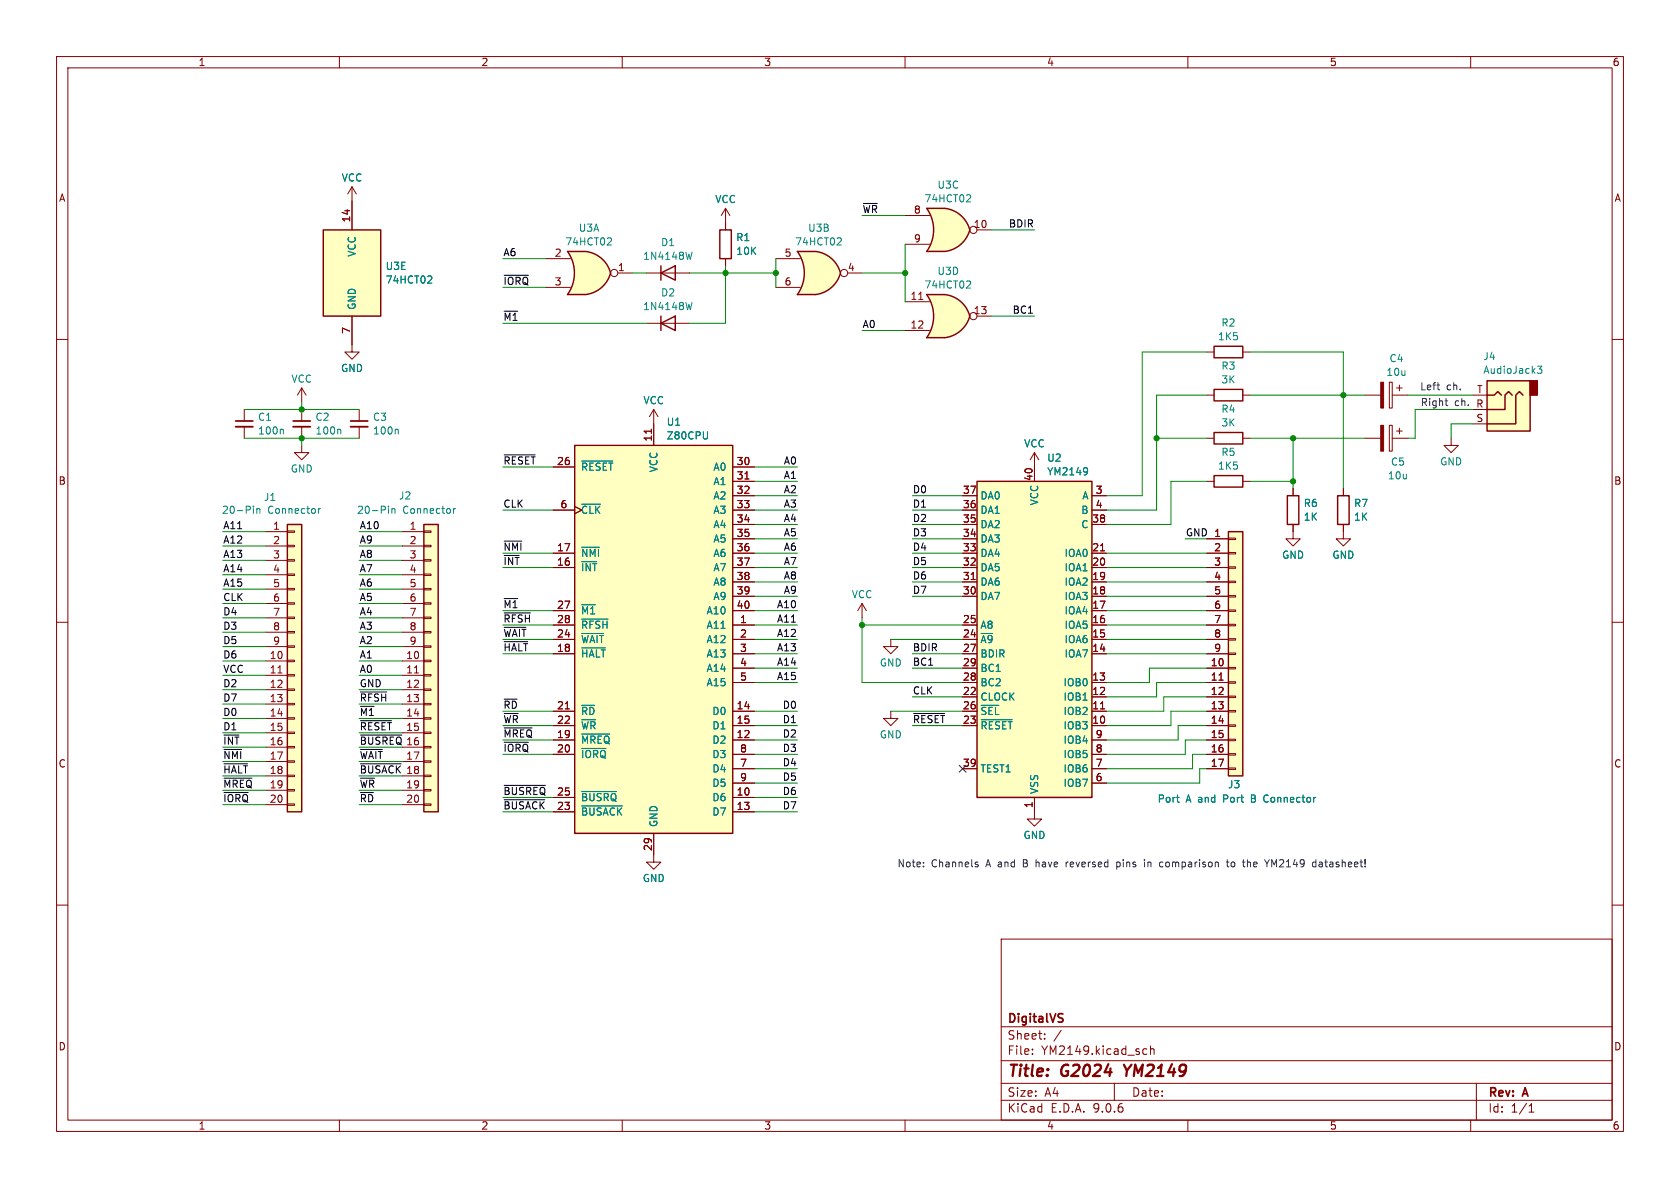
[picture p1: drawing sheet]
<svg xmlns="http://www.w3.org/2000/svg" width="297mm" height="210mm" viewBox="0 0 297 210" stroke-linecap="round" stroke-linejoin="round" font-family="sans-serif">
<g fill="none" stroke="#840000" stroke-width=".18">
<path d="M10 10h277v190h-277zM12 12h273v186h-273zM60 10v2M110 10v2M160 10v2M210 10v2M260 10v2M10 60h2M285 60h2M10 110h2M285 110h2M10 160h2"/>
<path d="M177 166h108v32h-108zM285 160h2M60 198v2M110 198v2M160 198v2M177 194.5h108M177 191.5h108M177 187.5h108M177 181.5h108M182.5 186.3v.1M182.5 185.5v.1M184.7 183.6v.1"/>
<path d="M184.7 182.8v.1M187.6 182.1l-1.3 2M197 191.5v3M202.3 185.4l.4 .1M202.7 186.3l-.4 .1M203.4 185.5l.2-.1 .4 .1v.9M203.4 184.9v1.5M210 198v2M260 198v2M261 191.5v6.5M270.3 196.6h.9M270.3 195.5l.4-.4v1.5"/>
</g>
<path d="M198.7 188.2l.5 1.1" fill="none" stroke="#840000" stroke-width=".4"/>
<path d="M187.7 179.2l.2 .1M187.8 180l.1 .3-.1 .3" fill="none" stroke="#840000" stroke-width=".3"/>
<path d="M262.9 67.3h7.6v8.9h-7.6z" fill="#ffffc2"/>
<path d="M270.5 67.3h1.3v2.6h-1.3z" fill="#840000" stroke="#840000" stroke-width=".25"/>
<path d="M116.8 57.2l2.6-1.3v2.5zM116.8 55.9v2.5M262.9 67.3h7.6v8.9h-7.6zM262.9 69.9h1.3l.6-.7 .6 .7M267.3 69.9l-.6-.7-.6 .7v2.5h-3.2M269.2 69.9l-.6-.7-.6 .7v5h-5.1" fill="none" stroke="#840000" stroke-width=".25"/>
<path d="M114.3 57.2h7.6M260.3 74.9h2.6M260.3 72.4h2.6M260.3 69.9h2.6" fill="none" stroke="#840000" stroke-width=".18"/>
<path d="M122.3 53.5l-.3 1.2M271.8 64.7h.8l-.4 .5 .3 .1v.6l-.2 .1-.5-.1" fill="none" stroke="#008484" stroke-width=".18"/>
<path d="M172.7 85.1h20.3v55.9h-20.3z" fill="#ffffc2"/>
<path d="M116.8 48.3l2.6-1.3v2.5zM116.8 47v2.5M214.6 76.5h5.1v2h-5.1zM214.6 68.8h5.1v2.1h-5.1zM214.6 61.2h5.1v2h-5.1zM172.7 85.1h20.3v55.9h-20.3zM214.6 84.1h5.1v2h-5.1zM227.6 87.6h2v5.1h-2z" fill="none" stroke="#840000" stroke-width=".25"/>
<g fill="none" stroke="#840000" stroke-width=".18">
<path d="M114.3 48.3h7.6M213.4 77.5h1.2M213.4 69.9h1.2M213.4 62.2h1.2M219.7 77.5h1.3M219.7 69.9h1.3M219.7 62.2h1.3M241.3 77.5h2.8M241.3 69.9h2.8M245.6 75.2h.5v4.6h-.5zM245.6 67.6h.5v4.5h-.5zM246.1 77.5h2.8"/>
<path d="M246.1 69.9h2.8M246.9 76.2h1M246.9 68.6h1M247.4 68.1v1M247.4 75.7v1M170.2 87.6h2.5M170.2 90.2h2.5M170.2 92.7h2.5M170.2 95.3h2.5M170.2 97.8h2.5M182.9 80v5.1M182.9 80l-.8 1.3"/>
<path d="M182.9 80l.7 1.3M193 87.6h2.6M193 90.2h2.6M193 92.7h2.6M193 97.8h2.6M194.6 97.4h.7M213.4 85.1h1.2M219.7 85.1h1.3M228.6 92.7v2.6h1.3l-1.3 1.2-1.3-1.2h1.3M228.6 86.4v1.2M237.5 94v1.3h1.3l-1.3 1.2-1.3-1.2h1.3M170.2 100.3h2.5"/>
<path d="M170.2 102.9h2.5M170.2 105.4h2.5M170.2 110.5h2.5M170.2 113h2.5M170.2 115.6h2.5M170.2 118.1h2.5M171.7 102.5h.7M193 100.3h2.6M193 102.9h2.6M193 105.4h2.6M193 110.5h2.6M193 113h2.6"/>
<path d="M193 115.6h2.6M193 108h2.6M170.2 120.7h2.5M170.2 123.2h2.5M170.2 125.7h2.5M170.2 128.3h2.5M170.2 135.9h2.5M193 120.7h2.6M193 123.2h2.6M193 125.7h2.6M193 128.3h2.6M193 135.9h2.6"/>
<path d="M193 130.8h2.6M193 133.4h2.6M193 138.4h2.6M194.6 125.3h.7M182.9 141v2.5"/>
</g>
<path d="M122.3 44.6l-.3 1.2M192.1 82.7l.1 .1a1.07 1.07 0 0 1-.1 1M192.3 83.2l-.2 .2M173.5 124.7h3.1M173.5 127.2h5.4" fill="none" stroke="#008484" stroke-width=".18"/>
<g fill="#840000" stroke="#840000" stroke-width=".18">
<path d="M244.1 75.2h.5v4.6h-.5z"/>
<path d="M244.1 67.6h.5v4.5h-.5z"/>
</g>
<path d="M100.3 44.5h3.2M100.3 52.1h3.2" fill="none" stroke="#ffffc2" stroke-width=".18"/>
<g fill="#ffffc2" stroke="#ffffc2" stroke-width=".18">
<path d="M102.9 46.9l5 1.4a5.2 5.2 0 0 1-4.4 3.8z"/>
<path d="M103.5 44.5a5.1 5.1 0 0 1 4.4 3.8l-4.9 1.3z"/>
</g>
<path d="M100.3 44.5h3.2v7.6h-3.2a6.7 6.7 0 0 0 0-7.6z" fill="#ffffc2"/>
<path d="M103.5 52.1h-3.2a6.6 6.6 0 0 0 0-7.6h3.2a5.1 5.1 0 0 1 4.4 3.8 5.2 5.2 0 0 1-4.4 3.8M127.3 40.6h2v5.1h-2z" fill="none" stroke="#840000" stroke-width=".25"/>
<g fill="none" stroke="#840000" stroke-width=".18">
<path d="M128.3 39.4v1.2M96.5 45.7h4.3M96.5 50.8h4.3M109.2 48.3h2.6M128.3 45.7v1.3M182.9 143.5v1.3h1.2l-1.2 1.3-1.3-1.3h1.3"/>
<circle cx="108.6" cy="48.3" r=".63"/>
</g>
<path d="M107.9 42l.2 .3-.1 .3-.7 .7h.8" fill="none" stroke="#008484" stroke-width=".18"/>
<path d="M141 44.5h3.1M141 52.1h3.1" fill="none" stroke="#ffffc2" stroke-width=".18"/>
<g fill="#ffffc2" stroke="#ffffc2" stroke-width=".18">
<path d="M143.6 46.9l5 1.4a5.2 5.2 0 0 1-4.4 3.8z"/>
<path d="M144.2 44.5a5.1 5.1 0 0 1 4.4 3.8l-5 1.3z"/>
</g>
<path d="M141 44.5h3.1v7.6h-3.1a6.7 6.7 0 0 0 0-7.6z" fill="#ffffc2"/>
<path d="M144.1 44.5h-3.1a6.6 6.6 0 0 1 0 7.6h3.1M144.2 44.5a5.2 5.2 0 0 1 4.4 3.8 5.2 5.2 0 0 1-4.4 3.8" fill="none" stroke="#840000" stroke-width=".25"/>
<g fill="none" stroke="#840000" stroke-width=".18">
<path d="M128.3 36.8l-.8 1.3M128.3 36.8l.7 1.3M128.3 36.8v2.6M137.2 45.7h4.3M137.2 50.8h4.3M149.9 48.3h2.5M256.5 77.5v1.2h1.3l-1.3 1.3-1.2-1.3h1.2"/>
<circle cx="149.2" cy="48.3" r=".63"/>
</g>
<path d="M148.5 42l.2 .3v.3l-.7 .7h.7" fill="none" stroke="#008484" stroke-width=".18"/>
<path d="M163.8 52.1h3.2M163.8 59.7h3.2" fill="none" stroke="#ffffc2" stroke-width=".18"/>
<g fill="#ffffc2" stroke="#ffffc2" stroke-width=".18">
<path d="M166.4 54.5l5 1.4a5.2 5.2 0 0 1-4.4 3.8z"/>
<path d="M167 52.1a5.1 5.1 0 0 1 4.4 3.8l-4.9 1.3z"/>
</g>
<path d="M163.8 52.1h3.2v7.6h-3.2a6.7 6.7 0 0 0 0-7.6z" fill="#ffffc2"/>
<path d="M163.8 52.1h3.2a5.1 5.1 0 0 1 4.4 3.8 5.2 5.2 0 0 1-4.4 3.8h-3.2a6.6 6.6 0 0 0 0-7.6z" fill="none" stroke="#840000" stroke-width=".25"/>
<g fill="none" stroke="#840000" stroke-width=".18">
<path d="M160 53.3h4.3M160 58.4h4.3M162.4 52.9h.7M172.7 55.9h2.6"/>
<circle cx="172.1" cy="55.9" r=".63"/>
</g>
<path d="M171.4 49.7l.2 .2-.1 .3-.7 .7h.8" fill="none" stroke="#008484" stroke-width=".18"/>
<path d="M163.8 36.8h3.2M163.8 44.5h3.2" fill="none" stroke="#ffffc2" stroke-width=".18"/>
<g fill="#ffffc2" stroke="#ffffc2" stroke-width=".18">
<path d="M166.4 39.3l5 1.3a5.2 5.2 0 0 1-4.4 3.9z"/>
<path d="M167 36.8a5.1 5.1 0 0 1 4.4 3.8l-4.9 1.3z"/>
</g>
<path d="M163.8 36.8h3.2v7.7h-3.2a6.7 6.7 0 0 0 0-7.7z" fill="#ffffc2"/>
<path d="M163.8 36.8h3.2a5.1 5.1 0 0 1 4.4 3.8 5.2 5.2 0 0 1-4.4 3.9h-3.2a6.6 6.6 0 0 0 0-7.7z" fill="none" stroke="#840000" stroke-width=".25"/>
<g fill="none" stroke="#840000" stroke-width=".18">
<path d="M160 38.1h4.3M160 43.2h4.3M172.7 40.6h2.6"/>
<circle cx="172.1" cy="40.6" r=".63"/>
</g>
<path d="M171.4 34.4l.2 .3-.1 .3-.7 .7h.8" fill="none" stroke="#008484" stroke-width=".18"/>
<path d="M217.2 94h2.5v43.2h-2.5z" fill="#ffffc2"/>
<path d="M217.2 94h2.5v43.2h-2.5zM236.5 87.6h2v5.1h-2z" fill="none" stroke="#840000" stroke-width=".25"/>
<g fill="none" stroke="#840000" stroke-width=".18">
<path d="M62.2 33l-.7 1.3M62.2 33l.8 1.3M62.2 33v2.6M43.2 72.4v2M43.2 75.4v2.1M53.3 78.7v1.3h1.3l-1.3 1.3-1.2-1.3h1.2M53.3 68.6l-.7 1.3M53.3 68.6l.8 1.3M53.3 68.6v2.5M53.3 72.4v2M53.3 75.4v2.1M63.5 72.4v2"/>
<path d="M63.5 75.4v2.1M115.6 72.4l-.8 1.3M115.6 72.4l.7 1.3M115.6 72.4v2.5M213.4 95.3h3.8M213.4 97.8h3.8M217.2 95.1h1.2v.3h-1.2zM217.2 97.7h1.2v.2h-1.2zM237.5 86.4v1.2M237.5 92.7v1.3M213.4 100.3h3.8M213.4 102.9h3.8"/>
<path d="M213.4 105.4h3.8M213.4 108h3.8M213.4 110.5h3.8M213.4 113h3.8M213.4 115.6h3.8M213.4 118.1h3.8M217.2 100.2h1.2v.3h-1.2zM217.2 102.7h1.2v.3h-1.2zM217.2 105.3h1.2v.2h-1.2zM217.2 107.8h1.2v.3h-1.2zM217.2 110.4h1.2v.2h-1.2zM217.2 112.9h1.2v.3h-1.2z"/>
<path d="M217.2 115.4h1.2v.3h-1.2zM217.2 118h1.2v.2h-1.2zM213.4 120.7h3.8M213.4 123.2h3.8M213.4 125.7h3.8M213.4 128.3h3.8M213.4 130.8h3.8M213.4 133.4h3.8M213.4 135.9h3.8M215.5 120.2h.7M217.2 120.5h1.2v.3h-1.2zM217.2 123.1h1.2v.2h-1.2z"/>
<path d="M217.2 125.6h1.2v.3h-1.2zM217.2 128.1h1.2v.3h-1.2zM217.2 130.7h1.2v.2h-1.2zM217.2 133.2h1.2v.3h-1.2zM217.2 135.8h1.2v.2h-1.2z"/>
</g>
<path d="M49.9 75.9l.2 .2v.6M60.1 75.9l.2 .2v.6M70.2 75.9l.2 .2v.6M208 141h.5M208.4 141.8h.1M223.7 140.6l-.3 .5 .3 .6" fill="none" stroke="#008484" stroke-width=".18"/>
<path d="M41.7 74.4h3M51.8 74.4h3.1M62 74.4h3" fill="none" stroke="#840000" stroke-width=".3"/>
<path d="M41.7 75.4h3M51.8 75.4h3.1M62 75.4h3" fill="none" stroke="#840000" stroke-width=".33"/>
<path d="M57.1 40.6h10.2v15.3h-10.2z" fill="#ffffc2"/>
<path d="M57.1 40.6h10.2v15.3h-10.2z" fill="none" stroke="#840000" stroke-width=".25"/>
<path d="M62.2 35.6v5M62.2 55.9v6.3h1.3l-1.3 1.3-1.2-1.3h1.2M152.4 106.7l-.8 1.3M152.4 106.7l.8 1.3M152.4 106.7v2.5M157.5 113v1.3h1.2l-1.2 1.3-1.3-1.3h1.3" fill="none" stroke="#840000" stroke-width=".18"/>
<path d="M76.1 48.8l.2 .2v.3l-.7 .8h.7" fill="none" stroke="#008484" stroke-width=".18"/>
<path d="M74.9 92.7h2.6v50.8h-2.6z" fill="#ffffc2"/>
<path d="M74.9 92.7h2.6v50.8h-2.6z" fill="none" stroke="#840000" stroke-width=".25"/>
<g fill="none" stroke="#840000" stroke-width=".18">
<path d="M71.1 94h3.8M71.1 96.5h3.8M71.1 99.1h3.8M74.9 93.9h1.3v.2h-1.3zM74.9 96.4h1.3v.2h-1.3zM74.9 98.9h1.3v.3h-1.3zM71.1 101.6h3.8M71.1 104.1h3.8M71.1 106.7h3.8M71.1 109.2h3.8M71.1 111.8h3.8M71.1 114.3h3.8"/>
<path d="M71.1 116.8h3.8M71.1 119.4h3.8M73.3 119h.7M74.9 101.5h1.3v.2h-1.3zM74.9 104h1.3v.3h-1.3zM74.9 106.6h1.3v.2h-1.3zM74.9 109.1h1.3v.2h-1.3zM74.9 111.6h1.3v.3h-1.3zM74.9 114.2h1.3v.2h-1.3zM74.9 116.7h1.3v.3h-1.3zM74.9 119.3h1.3v.2h-1.3zM71.1 121.9h3.8"/>
<path d="M71.1 124.5h3.8M71.1 127h3.8M71.1 129.5h3.8M71.1 132.1h3.8M71.1 134.6h3.8M71.1 137.2h3.8M71.1 139.7h3.8M74.9 121.8h1.3v.2h-1.3zM74.9 124.3h1.3v.3h-1.3zM74.9 126.9h1.3v.2h-1.3zM74.9 129.4h1.3v.3h-1.3zM74.9 132h1.3v.2h-1.3z"/>
<path d="M74.9 134.5h1.3v.2h-1.3zM74.9 137h1.3v.3h-1.3zM74.9 139.6h1.3v.2h-1.3zM71.1 142.2h3.8M74.9 142.1h1.3v.3h-1.3z"/>
</g>
<path d="M68.7 89.5v.1M68.7 89.9v.8M69.3 89.9v.8M69.3 90l.2-.1 .3 .1v.7M80.2 89.9v.8M80.5 89.9l-.3 .2" fill="none" stroke="#008484" stroke-width=".18"/>
<path d="M50.8 92.7h2.5v50.8h-2.5z" fill="#ffffc2"/>
<path d="M50.8 92.7h2.5v50.8h-2.5z" fill="none" stroke="#840000" stroke-width=".25"/>
<g fill="none" stroke="#840000" stroke-width=".18">
<path d="M47 94h3.8M47 96.5h3.8M47 99.1h3.8M50.8 93.9h1.3v.2h-1.3zM50.8 96.4h1.3v.2h-1.3zM50.8 98.9h1.3v.3h-1.3zM47 101.6h3.8M47 104.1h3.8M47 106.7h3.8M47 109.2h3.8M47 111.8h3.8M47 114.3h3.8"/>
<path d="M47 116.8h3.8M47 119.4h3.8M49.1 119h.8M50.8 101.5h1.3v.2h-1.3zM50.8 104h1.3v.3h-1.3zM50.8 106.6h1.3v.2h-1.3zM50.8 109.1h1.3v.2h-1.3zM50.8 111.6h1.3v.3h-1.3zM50.8 114.2h1.3v.2h-1.3zM50.8 116.7h1.3v.3h-1.3zM50.8 119.3h1.3v.2h-1.3zM47 121.9h3.8"/>
<path d="M47 124.5h3.8M47 127h3.8M47 129.5h3.8M47 132.1h3.8M47 134.6h3.8M47 137.2h3.8M47 139.7h3.8M50.8 121.8h1.3v.2h-1.3zM50.8 124.3h1.3v.3h-1.3zM50.8 126.9h1.3v.2h-1.3zM50.8 129.4h1.3v.3h-1.3zM50.8 132h1.3v.2h-1.3z"/>
<path d="M50.8 134.5h1.3v.2h-1.3zM50.8 137h1.3v.3h-1.3zM50.8 139.6h1.3v.2h-1.3zM47 142.2h3.8M50.8 142.1h1.3v.3h-1.3z"/>
</g>
<path d="M44.8 89.5v.1M44.8 89.9v.8M45.4 89.9v.8M45.4 90l.2-.1 .3 .1v.7M56.3 89.9v.8M56.7 89.9l-.4 .2" fill="none" stroke="#008484" stroke-width=".18"/>
<path d="M101.6 78.7h27.9v68.6h-27.9z" fill="#ffffc2"/>
<path d="M101.6 78.7h27.9v68.6h-27.9z" fill="none" stroke="#840000" stroke-width=".25"/>
<g fill="none" stroke="#840000" stroke-width=".18">
<path d="M62.2 35.6v5M128.3 39.4v1.2M62.2 55.9v5.1M128.3 45.7v1.3M115.2 75.9v.7M115.6 74.9v3.8M97.8 82.6h3.8M97.8 90.2h3.8M97.8 97.8h3.8M101.6 89.5l1.3 .7-1.3 .6M129.5 82.6h3.8M129.5 90.2h3.8"/>
<path d="M129.5 97.8h3.8M129.5 85.1h3.8M129.5 87.6h3.8M129.5 92.7h3.8M129.5 95.3h3.8M131.7 84.7h.7M170.2 90.2h2.5M170.2 97.8h2.5M170.2 87.6h2.5M170.2 92.7h2.5M170.2 95.3h2.5M182.9 82.6v2.5"/>
<path d="M193 90.2h2.6M193 97.8h2.6M193 87.6h2.6M193 92.7h2.6M194.6 97.4h.7M213.4 97.8h3.8M213.4 95.3h3.8M228.6 86.4v1.2M228.6 92.7v1.3M237.5 86.4v1.2M237.5 92.7v1.3M97.8 100.3h3.8"/>
<path d="M97.8 108h3.8M97.8 110.5h3.8M97.8 113h3.8M97.8 115.6h3.8M129.5 100.3h3.8M129.5 108h3.8M129.5 110.5h3.8M129.5 113h3.8M129.5 115.6h3.8M129.5 102.9h3.8M129.5 105.4h3.8M129.5 118.1h3.8"/>
<path d="M170.2 100.3h2.5M170.2 110.5h2.5M170.2 113h2.5M170.2 115.6h2.5M170.2 102.9h2.5M170.2 105.4h2.5M170.2 118.1h2.5M171.7 102.5h.7M193 100.3h2.6M193 108h2.6M193 110.5h2.6M193 113h2.6"/>
<path d="M193 115.6h2.6M193 102.9h2.6M193 105.4h2.6M213.4 100.3h3.8M213.4 108h3.8M213.4 110.5h3.8M213.4 113h3.8M213.4 115.6h3.8M213.4 102.9h3.8M213.4 105.4h3.8M213.4 118.1h3.8M97.8 125.7h3.8"/>
<path d="M97.8 128.3h3.8M97.8 130.8h3.8M97.8 133.4h3.8M99.9 125.3h.8M129.5 125.7h3.8M129.5 128.3h3.8M129.5 130.8h3.8M129.5 133.4h3.8M129.5 120.7h3.8M129.5 135.9h3.8M129.5 138.4h3.8M157.5 125.7v1.3h1.2l-1.2 1.3-1.3-1.3h1.3"/>
<path d="M170.2 125.7h2.5M170.2 128.3h2.5M170.2 120.7h2.5M170.2 135.9h2.5M170.2 123.2h2.5M193 125.7h2.6M193 128.3h2.6M193 130.8h2.6M193 133.4h2.6M193 120.7h2.6M193 135.9h2.6M193 138.4h2.6"/>
<path d="M193 123.2h2.6M194.6 125.3h.7M213.4 125.7h3.8M213.4 128.3h3.8M213.4 130.8h3.8M213.4 133.4h3.8M213.4 120.7h3.8M213.4 135.9h3.8M213.4 123.2h3.8M215.5 120.2h.7M97.8 141h3.8M97.8 143.5h3.8"/>
<path d="M115.6 147.3v5.1h1.2l-1.2 1.3-1.3-1.3h1.3M129.5 141h3.8M129.5 143.5h3.8M182.9 141v2.5"/>
</g>
<g fill="none" stroke="#008484" stroke-width=".18">
<path d="M76.1 48.8l.2 .2v.3l-.7 .8h.7M125.1 76.3l-.1 1.2M102.8 81.5h5.5M102.8 89.1h3.4M102.8 96.7h3.2M192.1 82.7l.1 .1a1.07 1.07 0 0 1-.1 1M192.3 83.2l-.2 .2M102.8 106.9h2.5M102.8 109.4h4.7M102.8 112h3.9M102.8 114.5h4.2M102.8 124.7h2.3"/>
<path d="M102.8 129.8h5M102.8 132.3h4.3M102.8 139.9h6.2M173.5 124.7h3.1M173.5 127.2h5.4M102.8 142.5h7.2M208 141h.5M208.4 141.8h.1M223.7 140.6l-.3 .5 .3 .6"/>
</g>
<g fill="none" stroke="#000" stroke-width=".18">
<path d="M89.1 48.7h4.3M89.1 80.4h5.5M89.1 95.7h3.2M89.1 113.4h4.2M89.1 110.9h3.9M89.1 108.4h4.7M39.6 135h4.2M39.6 132.5h3.1M39.6 137.6h4.9M63.7 135h7.2M63.7 132.5h3.9M63.7 127.4h5.5"/>
<path d="M63.7 122.3h4.7M63.7 129.9h7.3M89.1 138.8h7.3M89.1 128.7h5M89.1 131.2h4.3M161.5 126.1h5.5M39.6 140.1h4.3M89.1 141.4h7.2"/>
</g>
<g fill="none" stroke="#008400" stroke-width=".18">
<path d="M152.4 38.1h7.6M88.9 57.2h25.4M88.9 50.8h7.6M88.9 45.7h7.6M111.8 48.3h2.5M121.9 48.3h15.3M128.3 47v10.2h-6.4M137.2 45.7v5.1M152.4 48.3h7.6M152.4 58.4h7.6M160 43.2v10.1M175.3 55.9h7.6"/>
<path d="M175.3 40.6h7.6M43.2 77.5h20.3M43.2 72.4h20.3M53.3 71.1v1.3M53.3 77.5v1.2M204.5 77.5h8.9M213.4 62.2h-11.5v25.4h-6.3M213.4 69.9h-8.9v20.3h-8.9M221 77.5h20.3M221 69.9h20.3M221 62.2h16.5v24.2M228.6 77.5v8.9"/>
<path d="M248.9 69.9h11.4M260.3 72.4h-10.1v5.1h-1.3M260.3 74.9h-3.8v2.6M39.4 94h7.6M39.4 96.5h7.6M39.4 99.1h7.6M63.5 94h7.6M63.5 96.5h7.6M63.5 99.1h7.6M88.9 90.2h8.9M88.9 82.6h8.9M88.9 97.8h8.9"/>
<path d="M133.3 85.1h7.7M133.3 95.3h7.7M133.3 90.2h7.7M133.3 87.6h7.7M133.3 82.6h7.7M133.3 92.7h7.7M133.3 97.8h7.7M161.3 95.3h8.9M161.3 90.2h8.9M161.3 87.6h8.9M161.3 92.7h8.9M161.3 97.8h8.9"/>
<path d="M195.6 97.8h17.8M209.5 95.3h3.9M213.4 85.1h-6.4v7.6h-11.4M221 85.1h7.6M39.4 111.8h7.6M39.4 109.2h7.6M39.4 101.6h7.6M39.4 106.7h7.6M39.4 104.1h7.6M39.4 116.8h7.6M39.4 119.4h7.6M39.4 114.3h7.6"/>
<path d="M63.5 111.8h7.6M63.5 109.2h7.6M63.5 101.6h7.6M63.5 106.7h7.6M63.5 104.1h7.6M63.5 116.8h7.6M63.5 119.4h7.6M63.5 114.3h7.6M88.9 115.6h8.9M88.9 110.5h8.9M88.9 113h8.9M88.9 100.3h8.9"/>
<path d="M88.9 108h8.9M133.3 118.1h7.7M133.3 115.6h7.7M133.3 110.5h7.7M133.3 113h7.7M133.3 100.3h7.7M133.3 102.9h7.7M133.3 105.4h7.7M133.3 108h7.7M152.4 109.2v11.5h17.8M152.4 110.5h17.8M157.5 113h12.7"/>
<path d="M161.3 118.1h8.9M161.3 115.6h8.9M161.3 100.3h8.9M161.3 102.9h8.9M161.3 105.4h8.9M195.6 115.6h17.8M195.6 110.5h17.8M195.6 113h17.8M195.6 100.3h17.8M195.6 102.9h17.8M195.6 105.4h17.8M195.6 108h17.8"/>
<path d="M213.4 118.1h-10.2v2.6h-7.6M39.4 129.5h7.6M39.4 134.6h7.6M39.4 132.1h7.6M39.4 127h7.6M39.4 124.5h7.6M39.4 139.7h7.6M39.4 137.2h7.6M39.4 121.9h7.6M63.5 129.5h7.6M63.5 134.6h7.6M63.5 132.1h7.6"/>
<path d="M63.5 127h7.6M63.5 124.5h7.6M63.5 139.7h7.6M63.5 137.2h7.6M63.5 121.9h7.6M88.9 125.7h8.9M88.9 133.4h8.9M88.9 130.8h8.9M88.9 128.3h8.9M133.3 120.7h7.7M133.3 125.7h7.7M133.3 133.4h7.7"/>
<path d="M133.3 130.8h7.7M133.3 128.3h7.7M133.3 135.9h7.7M133.3 138.4h7.7M157.5 125.7h12.7M161.3 123.2h8.9M161.3 128.3h8.9M213.4 120.7h-8.9v2.5h-8.9M213.4 123.2h-7.7v2.5h-10.1M213.4 128.3h-5.1v2.5h-12.7M213.4 125.7h-6.4v2.6h-11.4M213.4 130.8h-3.9v2.6h-13.9"/>
<path d="M213.4 133.4h-2.6v2.5h-15.2M213.4 135.9h-1.3v2.5h-16.5M39.4 142.2h7.6M63.5 142.2h7.6M88.9 141h8.9M88.9 143.5h8.9M133.3 141h7.7M133.3 143.5h7.7"/>
</g>
<path d="M169.6 135.3l1.2 1.2M170.8 135.3l-1.2 1.2" fill="none" stroke="#000084" stroke-width=".18"/>
<g fill="none" stroke="#0000c2" stroke-width=".18">
<path d="M254 68.1h.5M254.4 68.9h.1M255.5 70.9h.4M255.7 71.6l.2 .1M163.3 153.1v.1M163.3 152.5v.1M172.6 152.8l.3 .1v.2l-.1 .1h-.3M172.6 152.4l.3 .1M183.2 152v1.2M183.3 152.4l-.1 .1M188.5 152.4v.8M188.8 152.4l-.3 .2"/>
<path d="M197.4 152.5l.4-.1 .2 .1M197.4 152.4v1.3M198 153.1l-.2 .1h-.4M202.3 152v.1M202.3 152.4v.8M202.9 152.4v.8M203.1 152.4l-.2 .1M205.2 152.4l.4 .1M205.6 153.2h-.4M216.8 152.4h.5M217 152v1.1l.3 .1M218.1 152.4l-.3 .1-.2 .1 .1 .5 .4 .1"/>
<path d="M220.6 152.5l.3-.1 .2 .2M225.2 152.9l-.4-.9v1.2M233.2 152.5l.4-.1 .2 .2M233.8 152.7l-.4 .1-.2 .1 .2 .3h.4"/>
</g>
<g fill="#008400" stroke="#008400" stroke-width=".18">
<circle cx="228.6" cy="85.1" r=".46"/>
<circle cx="204.5" cy="77.5" r=".46"/>
<circle cx="237.5" cy="69.9" r=".46"/>
<circle cx="228.6" cy="77.5" r=".46"/>
<circle cx="152.4" cy="110.5" r=".46"/>
<circle cx="128.3" cy="48.3" r=".46"/>
<circle cx="137.2" cy="48.3" r=".46"/>
<circle cx="160" cy="48.3" r=".46"/>
<circle cx="53.3" cy="72.4" r=".46"/>
<circle cx="53.3" cy="77.5" r=".46"/>
</g>
<g font-size="2.8" fill="#840000">
<text x="178" y="190.9">Title:</text>
<text x="187.7" y="190.9">G2024</text>
<text x="199.6" y="190.9">YM2149</text>
</g>
<g font-size="2.1" fill="#840000">
<text x="178" y="184">Sheet:</text>
<text x="178" y="181.2">DigitalVS</text>
<text x="178" y="186.7">File:</text>
<text x="184.1" y="186.7">YM2149.kicad_sch</text>
<text x="178" y="196.9">KiCad</text>
<text x="178" y="194.1">Size:</text>
<text x="184.7" y="194.1">A4</text>
<text x="185.7" y="196.9">E.D.A.</text>
<text x="193.3" y="196.9">9.0.6</text>
<text x="200" y="194.1">Date:</text>
<text x="263" y="194.3">Rev:</text>
<text x="263" y="196.9">Id:</text>
<text x="267.1" y="196.9">1/1</text>
<text x="269.4" y="194.3">A</text>
</g>
<g font-size="1.8" fill="#840000">
<text x="35" y="11.9">1</text>
<text x="85" y="11.9">2</text>
<text x="135" y="11.9">3</text>
<text x="185" y="11.9">4</text>
<text x="235" y="11.9">5</text>
<text x="285" y="11.9">6</text>
<text x="10.3" y="35.9">A</text>
<text x="285.3" y="35.9">A</text>
<text x="62" y="39.4" transform="rotate(-90 62 39.4)">14</text>
<text x="161.5" y="37.8">8</text>
<text x="172" y="40.4">10</text>
<text x="98" y="45.5">2</text>
<text x="138.6" y="45.5">5</text>
<text x="161.5" y="42.9">9</text>
<text x="98" y="50.5">3</text>
<text x="109.1" y="48">1</text>
<text x="138.6" y="50.5">6</text>
<text x="149.8" y="48">4</text>
<text x="160.9" y="53.1">11</text>
<text x="62" y="59.1" transform="rotate(-90 62 59.1)">7</text>
<text x="160.9" y="58.2">12</text>
<text x="172" y="55.6">13</text>
<text x="261" y="69.6">T</text>
<text x="260.9" y="72.1">R</text>
<text x="260.9" y="74.7">S</text>
<text x="98.4" y="82.3">26</text>
<text x="115.3" y="78.1" transform="rotate(-90 115.3 78.1)">11</text>
<text x="130.1" y="82.3">30</text>
<text x="10.3" y="85.9">B</text>
<text x="99" y="89.9">6</text>
<text x="130.1" y="84.8">31</text>
<text x="130.1" y="87.4">32</text>
<text x="130.1" y="89.9">33</text>
<text x="170.1" y="87.4">37</text>
<text x="170.1" y="89.9">36</text>
<text x="182.6" y="85.1" transform="rotate(-90 182.6 85.1)">40</text>
<text x="193.6" y="87.4">3</text>
<text x="193.6" y="89.9">4</text>
<text x="285.3" y="85.9">B</text>
<text x="48.2" y="93.7">1</text>
<text x="72.3" y="93.7">1</text>
<text x="130.1" y="92.5">34</text>
<text x="130.1" y="95">35</text>
<text x="170.1" y="92.5">35</text>
<text x="170.1" y="95">34</text>
<text x="193" y="92.5">38</text>
<text x="214.6" y="95">1</text>
<text x="48.2" y="96.3">2</text>
<text x="48.2" y="98.8">3</text>
<text x="48.2" y="101.3">4</text>
<text x="72.3" y="96.3">2</text>
<text x="72.3" y="98.8">3</text>
<text x="72.3" y="101.3">4</text>
<text x="98.4" y="97.5">17</text>
<text x="98.4" y="100.1">16</text>
<text x="130.1" y="97.5">36</text>
<text x="130.1" y="100.1">37</text>
<text x="170.1" y="97.5">33</text>
<text x="170.1" y="100.1">32</text>
<text x="193" y="97.5">21</text>
<text x="193" y="100.1">20</text>
<text x="214.6" y="97.5">2</text>
<text x="214.6" y="100.1">3</text>
<text x="48.2" y="103.9">5</text>
<text x="48.2" y="106.4">6</text>
<text x="72.3" y="103.9">5</text>
<text x="72.3" y="106.4">6</text>
<text x="98.4" y="107.7">27</text>
<text x="130.1" y="102.6">38</text>
<text x="130.1" y="105.2">39</text>
<text x="130.1" y="107.7">40</text>
<text x="170.1" y="102.6">31</text>
<text x="170.1" y="105.2">30</text>
<text x="193" y="102.6">19</text>
<text x="193" y="105.2">18</text>
<text x="193" y="107.7">17</text>
<text x="214.6" y="102.6">4</text>
<text x="214.6" y="105.2">5</text>
<text x="214.6" y="107.7">6</text>
<text x="48.2" y="109">7</text>
<text x="48.2" y="111.5">8</text>
<text x="72.3" y="109">7</text>
<text x="72.3" y="111.5">8</text>
<text x="98.4" y="110.2">28</text>
<text x="98.4" y="112.8">24</text>
<text x="130.7" y="110.2">1</text>
<text x="130.7" y="112.8">2</text>
<text x="170.1" y="110.2">25</text>
<text x="170.1" y="112.8">24</text>
<text x="193" y="110.2">16</text>
<text x="193" y="112.8">15</text>
<text x="214.6" y="110.2">7</text>
<text x="214.6" y="112.8">8</text>
<text x="47.6" y="116.6">10</text>
<text x="47.6" y="119.1">11</text>
<text x="48.2" y="114">9</text>
<text x="71.7" y="116.6">10</text>
<text x="71.7" y="119.1">11</text>
<text x="72.3" y="114">9</text>
<text x="98.4" y="115.3">18</text>
<text x="130.7" y="115.3">3</text>
<text x="130.7" y="117.9">4</text>
<text x="170.1" y="115.3">27</text>
<text x="170.1" y="117.9">29</text>
<text x="193" y="115.3">14</text>
<text x="214" y="117.9">10</text>
<text x="214.6" y="115.3">9</text>
<text x="47.6" y="121.7">12</text>
<text x="47.6" y="124.2">13</text>
<text x="71.7" y="121.7">12</text>
<text x="98.4" y="125.5">21</text>
<text x="130.1" y="125.5">14</text>
<text x="130.7" y="120.4">5</text>
<text x="170.1" y="120.4">28</text>
<text x="170.1" y="122.9">22</text>
<text x="170.1" y="125.5">26</text>
<text x="193" y="120.4">13</text>
<text x="193" y="122.9">12</text>
<text x="193" y="125.5">11</text>
<text x="214" y="120.4">11</text>
<text x="214" y="122.9">12</text>
<text x="214" y="125.5">13</text>
<text x="47.6" y="126.7">14</text>
<text x="47.6" y="129.3">15</text>
<text x="47.6" y="131.8">16</text>
<text x="71.7" y="126.7">14</text>
<text x="71.7" y="131.8">16</text>
<text x="98.4" y="128">22</text>
<text x="98.4" y="130.6">19</text>
<text x="130.1" y="128">15</text>
<text x="130.1" y="130.6">12</text>
<text x="170.1" y="128">23</text>
<text x="193" y="128">10</text>
<text x="193.6" y="130.6">9</text>
<text x="214" y="128">14</text>
<text x="214" y="130.6">15</text>
<text x="10.3" y="135.9">C</text>
<text x="47.6" y="134.4">17</text>
<text x="47.6" y="136.9">18</text>
<text x="71.7" y="134.4">17</text>
<text x="71.7" y="136.9">18</text>
<text x="98.4" y="133.1">20</text>
<text x="130.7" y="133.1">8</text>
<text x="130.7" y="135.6">7</text>
<text x="170.1" y="135.6">39</text>
<text x="193.6" y="133.1">8</text>
<text x="193.6" y="135.6">7</text>
<text x="214" y="133.1">16</text>
<text x="214" y="135.6">17</text>
<text x="285.3" y="135.9">C</text>
<text x="47.6" y="142">20</text>
<text x="71.7" y="139.4">19</text>
<text x="71.7" y="142">20</text>
<text x="98.4" y="140.7">25</text>
<text x="98.4" y="143.3">23</text>
<text x="130.1" y="140.7">10</text>
<text x="130.1" y="143.3">13</text>
<text x="130.7" y="138.2">9</text>
<text x="182.6" y="142.9" transform="rotate(-90 182.6 142.9)">1</text>
<text x="193.6" y="138.2">6</text>
<text x="115.3" y="150.5" transform="rotate(-90 115.3 150.5)">29</text>
<text x="10.3" y="185.9">D</text>
<text x="285.3" y="185.9">D</text>
<text x="35" y="199.9">1</text>
<text x="85" y="199.9">2</text>
<text x="135" y="199.9">3</text>
<text x="185" y="199.9">4</text>
<text x="235" y="199.9">5</text>
<text x="285" y="199.9">6</text>
</g>
<g font-size="1.8" fill="#008484">
<text x="60.3" y="32.3">VCC</text>
<text x="163.3" y="36">74HCT02</text>
<text x="165.6" y="33.5">U3C</text>
<text x="102.2" y="41.2">U3A</text>
<text x="126.4" y="36.1">VCC</text>
<text x="142.8" y="41.2">U3B</text>
<text x="63.1" y="45.5" transform="rotate(-90 63.1 45.5)">VCC</text>
<text x="68.1" y="47.9">U3E</text>
<text x="99.8" y="43.6">74HCT02</text>
<text x="113.6" y="46.1">1N4148W</text>
<text x="116.8" y="43.7">D1</text>
<text x="130.1" y="42.8">R1</text>
<text x="130.1" y="45.3">10K</text>
<text x="140.5" y="43.6">74HCT02</text>
<text x="68.1" y="50.3">74HCT02</text>
<text x="116.8" y="52.6">D2</text>
<text x="163.3" y="51.2">74HCT02</text>
<text x="165.6" y="48.8">U3D</text>
<text x="63.1" y="54.9" transform="rotate(-90 63.1 54.9)">GND</text>
<text x="113.6" y="55">1N4148W</text>
<text x="215.8" y="57.9">R2</text>
<text x="60.2" y="66">GND</text>
<text x="215.2" y="60.4">1K5</text>
<text x="215.8" y="65.6">R3</text>
<text x="245.5" y="64.2">C4</text>
<text x="262.1" y="63.9">J4</text>
<text x="51.4" y="67.9">VCC</text>
<text x="113.7" y="71.7">VCC</text>
<text x="215.8" y="68">3K</text>
<text x="245" y="66.6">10u</text>
<text x="262.1" y="66.3">AudioJack3</text>
<text x="45.5" y="74.6">C1</text>
<text x="45.5" y="77">100n</text>
<text x="55.7" y="74.6">C2</text>
<text x="55.7" y="77">100n</text>
<text x="65.8" y="74.6">C3</text>
<text x="65.8" y="77">100n</text>
<text x="117.8" y="75.5">U1</text>
<text x="117.8" y="77.9">Z80CPU</text>
<text x="215.8" y="73.2">R4</text>
<text x="215.8" y="75.6">3K</text>
<text x="51.3" y="83.7">GND</text>
<text x="102.6" y="83.4">~{RESET}</text>
<text x="116.4" y="83.6" transform="rotate(-90 116.4 83.6)">VCC</text>
<text x="126" y="83.4">A0</text>
<text x="181" y="79.3">VCC</text>
<text x="185" y="81.8">U2</text>
<text x="215.2" y="83.2">1K5</text>
<text x="215.8" y="80.8">R5</text>
<text x="245.8" y="82.5">C5</text>
<text x="254.5" y="82.5">GND</text>
<text x="46.6" y="88.7">J1</text>
<text x="70.4" y="88.5">J2</text>
<text x="126" y="86">A1</text>
<text x="126" y="88.5">A2</text>
<text x="173.2" y="88.5">DA0</text>
<text x="183.7" y="89.4" transform="rotate(-90 183.7 89.4)">VCC</text>
<text x="185" y="84.2">YM2149</text>
<text x="191.2" y="88.5">A</text>
<text x="230.4" y="89.8">R6</text>
<text x="239.3" y="89.8">R7</text>
<text x="245.3" y="84.9">10u</text>
<text x="39.1" y="91">20-Pin</text>
<text x="47.3" y="91">Connector</text>
<text x="63" y="91">20-Pin</text>
<text x="71.2" y="91">Connector</text>
<text x="102.6" y="91">~{CLK}</text>
<text x="126" y="91">A3</text>
<text x="126" y="93.6">A4</text>
<text x="173.2" y="91">DA1</text>
<text x="173.2" y="93.6">DA2</text>
<text x="191.1" y="91">B</text>
<text x="191.1" y="93.6">C</text>
<text x="230.4" y="92.2">1K</text>
<text x="239.3" y="92.2">1K</text>
<text x="102.6" y="98.7">~{NMI}</text>
<text x="102.6" y="101.2">~{INT}</text>
<text x="126" y="96.1">A5</text>
<text x="126" y="98.7">A6</text>
<text x="126" y="101.2">A7</text>
<text x="173.2" y="96.1">DA3</text>
<text x="173.2" y="98.7">DA4</text>
<text x="173.2" y="101.2">DA5</text>
<text x="188.1" y="98.7">IOA0</text>
<text x="188.1" y="101.2">IOA1</text>
<text x="226.6" y="99">GND</text>
<text x="235.5" y="99">GND</text>
<text x="126" y="103.7">A8</text>
<text x="126" y="106.3">A9</text>
<text x="150.5" y="106">VCC</text>
<text x="173.2" y="103.7">DA6</text>
<text x="173.2" y="106.3">DA7</text>
<text x="188.1" y="103.7">IOA2</text>
<text x="188.1" y="106.3">IOA3</text>
<text x="102.6" y="108.8">~{M1}</text>
<text x="102.6" y="111.4">~{RFSH}</text>
<text x="102.6" y="113.9">~{WAIT}</text>
<text x="124.8" y="108.8">A10</text>
<text x="124.8" y="111.4">A11</text>
<text x="124.8" y="113.9">A12</text>
<text x="173.2" y="111.4">A8</text>
<text x="173.2" y="113.9">~{A9}</text>
<text x="188.1" y="108.8">IOA4</text>
<text x="188.1" y="111.4">IOA5</text>
<text x="188.1" y="113.9">IOA6</text>
<text x="102.6" y="116.4">~{HALT}</text>
<text x="124.8" y="116.4">A13</text>
<text x="124.8" y="119">A14</text>
<text x="155.4" y="118">GND</text>
<text x="173.2" y="116.4">BDIR</text>
<text x="173.2" y="119">BC1</text>
<text x="188.1" y="116.4">IOA7</text>
<text x="124.8" y="121.5">A15</text>
<text x="173.2" y="121.5">BC2</text>
<text x="173.2" y="124.1">CLOCK</text>
<text x="187.9" y="121.5">IOB0</text>
<text x="187.9" y="124.1">IOB1</text>
<text x="102.6" y="126.6">~{RD}</text>
<text x="102.6" y="129.1">~{WR}</text>
<text x="102.6" y="131.7">~{MREQ}</text>
<text x="125.8" y="126.6">D0</text>
<text x="125.8" y="129.1">D1</text>
<text x="125.8" y="131.7">D2</text>
<text x="155.4" y="130.7">GND</text>
<text x="173.2" y="126.6">~{SEL}</text>
<text x="173.2" y="129.1">~{RESET}</text>
<text x="187.9" y="126.6">IOB2</text>
<text x="187.9" y="129.1">IOB3</text>
<text x="187.9" y="131.7">IOB4</text>
<text x="102.6" y="134.2">~{IORQ}</text>
<text x="125.8" y="134.2">D3</text>
<text x="125.8" y="136.8">D4</text>
<text x="173.2" y="136.8">TEST1</text>
<text x="187.9" y="134.2">IOB5</text>
<text x="187.9" y="136.8">IOB6</text>
<text x="102.6" y="141.8">~{BUSRQ}</text>
<text x="125.8" y="139.3">D5</text>
<text x="125.8" y="141.8">D6</text>
<text x="183.7" y="140.5" transform="rotate(-90 183.7 140.5)">VSS</text>
<text x="187.9" y="139.3">IOB7</text>
<text x="204.6" y="142.1">Port</text>
<text x="209.7" y="142.1">A and</text>
<text x="216.5" y="142.1">Port</text>
<text x="217" y="139.5">J3</text>
<text x="221.6" y="142.1">B</text>
<text x="224.1" y="142.1">Connector</text>
<text x="102.6" y="144.4">~{BUSACK}</text>
<text x="116.4" y="146.3" transform="rotate(-90 116.4 146.3)">GND</text>
<text x="125.8" y="144.4">D7</text>
<text x="180.8" y="148.5">GND</text>
<text x="113.5" y="156.1">GND</text>
</g>
<g font-size="1.8">
<text x="152.4" y="37.8">~{WR}</text>
<text x="178.3" y="40.3">BDIR</text>
<text x="88.9" y="45.4">A6</text>
<text x="88.9" y="50.5">~{IORQ}</text>
<text x="88.9" y="56.8">~{M1}</text>
<text x="152.4" y="58.1">A0</text>
<text x="178.9" y="55.5">BC1</text>
<text x="88.9" y="82.2">~{RESET}</text>
<text x="138.5" y="82.2">A0</text>
<text x="88.9" y="89.8">CLK</text>
<text x="138.5" y="89.8">A3</text>
<text x="138.5" y="84.7">A1</text>
<text x="138.5" y="87.3">A2</text>
<text x="161.3" y="89.8">D1</text>
<text x="161.3" y="87.3">D0</text>
<text x="39.4" y="93.6">A11</text>
<text x="63.5" y="93.6">A10</text>
<text x="138.5" y="94.9">A5</text>
<text x="138.5" y="92.4">A4</text>
<text x="161.3" y="92.4">D2</text>
<text x="161.3" y="94.9">D3</text>
<text x="209.5" y="94.9">GND 1</text>
<text x="39.4" y="101.3">A14</text>
<text x="39.4" y="96.2">A12</text>
<text x="39.4" y="98.7">A13</text>
<text x="63.5" y="96.2">A9</text>
<text x="63.5" y="98.7">A8</text>
<text x="63.5" y="101.3">A7</text>
<text x="88.9" y="97.4">~{NMI}</text>
<text x="88.9" y="100">~{INT}</text>
<text x="138.5" y="97.4">A6</text>
<text x="138.5" y="100">A7</text>
<text x="161.3" y="97.4">D4</text>
<text x="161.3" y="100">D5</text>
<text x="39.4" y="103.8">A15</text>
<text x="39.4" y="106.3">CLK</text>
<text x="63.5" y="103.8">A6</text>
<text x="63.5" y="106.3">A5</text>
<text x="88.9" y="107.6">~{M1}</text>
<text x="137.3" y="107.6">A10</text>
<text x="138.5" y="102.5">A8</text>
<text x="138.5" y="105.1">A9</text>
<text x="161.3" y="105.1">D7</text>
<text x="161.3" y="102.5">D6</text>
<text x="39.4" y="111.4">D3</text>
<text x="39.4" y="108.9">D4</text>
<text x="39.4" y="114">D5</text>
<text x="63.5" y="108.9">A4</text>
<text x="63.5" y="114">A2</text>
<text x="63.5" y="111.4">A3</text>
<text x="88.9" y="112.7">~{WAIT}</text>
<text x="88.9" y="110.1">~{RFSH}</text>
<text x="137.3" y="110.1">A11</text>
<text x="137.3" y="112.7">A12</text>
<text x="39.4" y="116.5">D6</text>
<text x="39.4" y="119">VCC</text>
<text x="63.5" y="119">A0</text>
<text x="63.5" y="116.5">A1</text>
<text x="88.9" y="115.2">~{HALT}</text>
<text x="137.3" y="117.8">A14</text>
<text x="137.3" y="115.2">A13</text>
<text x="161.3" y="117.8">BC1</text>
<text x="161.3" y="115.2">BDIR</text>
<text x="39.4" y="124.1">D7</text>
<text x="39.4" y="121.6">D2</text>
<text x="63.5" y="121.6">GND</text>
<text x="63.5" y="124.1">~{RFSH} 13</text>
<text x="88.9" y="125.4">~{RD}</text>
<text x="137.3" y="120.3">A15</text>
<text x="138.3" y="125.4">D0</text>
<text x="161.3" y="122.8">CLK</text>
<text x="39.4" y="129.2">D1</text>
<text x="39.4" y="126.7">D0</text>
<text x="39.4" y="131.7">~{INT}</text>
<text x="63.5" y="129.2">~{RESET}15</text>
<text x="63.5" y="126.7">~{M1}</text>
<text x="63.5" y="131.7">~{BUSREQ}</text>
<text x="88.9" y="130.5">~{MREQ}</text>
<text x="88.9" y="127.9">~{WR}</text>
<text x="138.3" y="127.9">D1</text>
<text x="138.3" y="130.5">D2</text>
<text x="161.3" y="127.9">~{RESET} 23</text>
<text x="39.4" y="134.3">~{NMI}</text>
<text x="39.4" y="136.8">~{HALT}</text>
<text x="63.5" y="136.8">~{BUSACK}</text>
<text x="63.5" y="134.3">~{WAIT}</text>
<text x="88.9" y="133">~{IORQ}</text>
<text x="138.3" y="135.5">D4</text>
<text x="138.3" y="133">D3</text>
<text x="39.4" y="141.9">~{IORQ}</text>
<text x="39.4" y="139.4">~{MREQ} 19</text>
<text x="63.5" y="139.4">~{WR}</text>
<text x="63.5" y="141.9">~{RD}</text>
<text x="88.9" y="140.6">~{BUSREQ}25</text>
<text x="88.9" y="143.2">~{BUSACK}23</text>
<text x="138.3" y="138.1">D5</text>
<text x="138.3" y="143.2">D7</text>
<text x="138.3" y="140.6">D6</text>
</g>
<g font-size="1.8" fill="#0000c2">
<text x="251" y="69.2">Left</text>
<text x="251.1" y="72">Right</text>
<text x="255.7" y="69.2">ch.</text>
<text x="257.1" y="72">ch.</text>
<text x="158.6" y="153.5">Note:</text>
<text x="164.6" y="153.5">Channels</text>
<text x="174.5" y="153.5">A and</text>
<text x="181.3" y="153.5">B</text>
<text x="183.8" y="153.5">have</text>
<text x="189.3" y="153.5">reversed</text>
<text x="198.4" y="153.5">pins</text>
<text x="203.6" y="153.5">in</text>
<text x="206.5" y="153.5">comparison</text>
<text x="218.6" y="153.5">to</text>
<text x="221.6" y="153.5">the</text>
<text x="225.8" y="153.5">YM2149</text>
<text x="234.3" y="153.5">datasheet!</text>
</g>
</svg>
